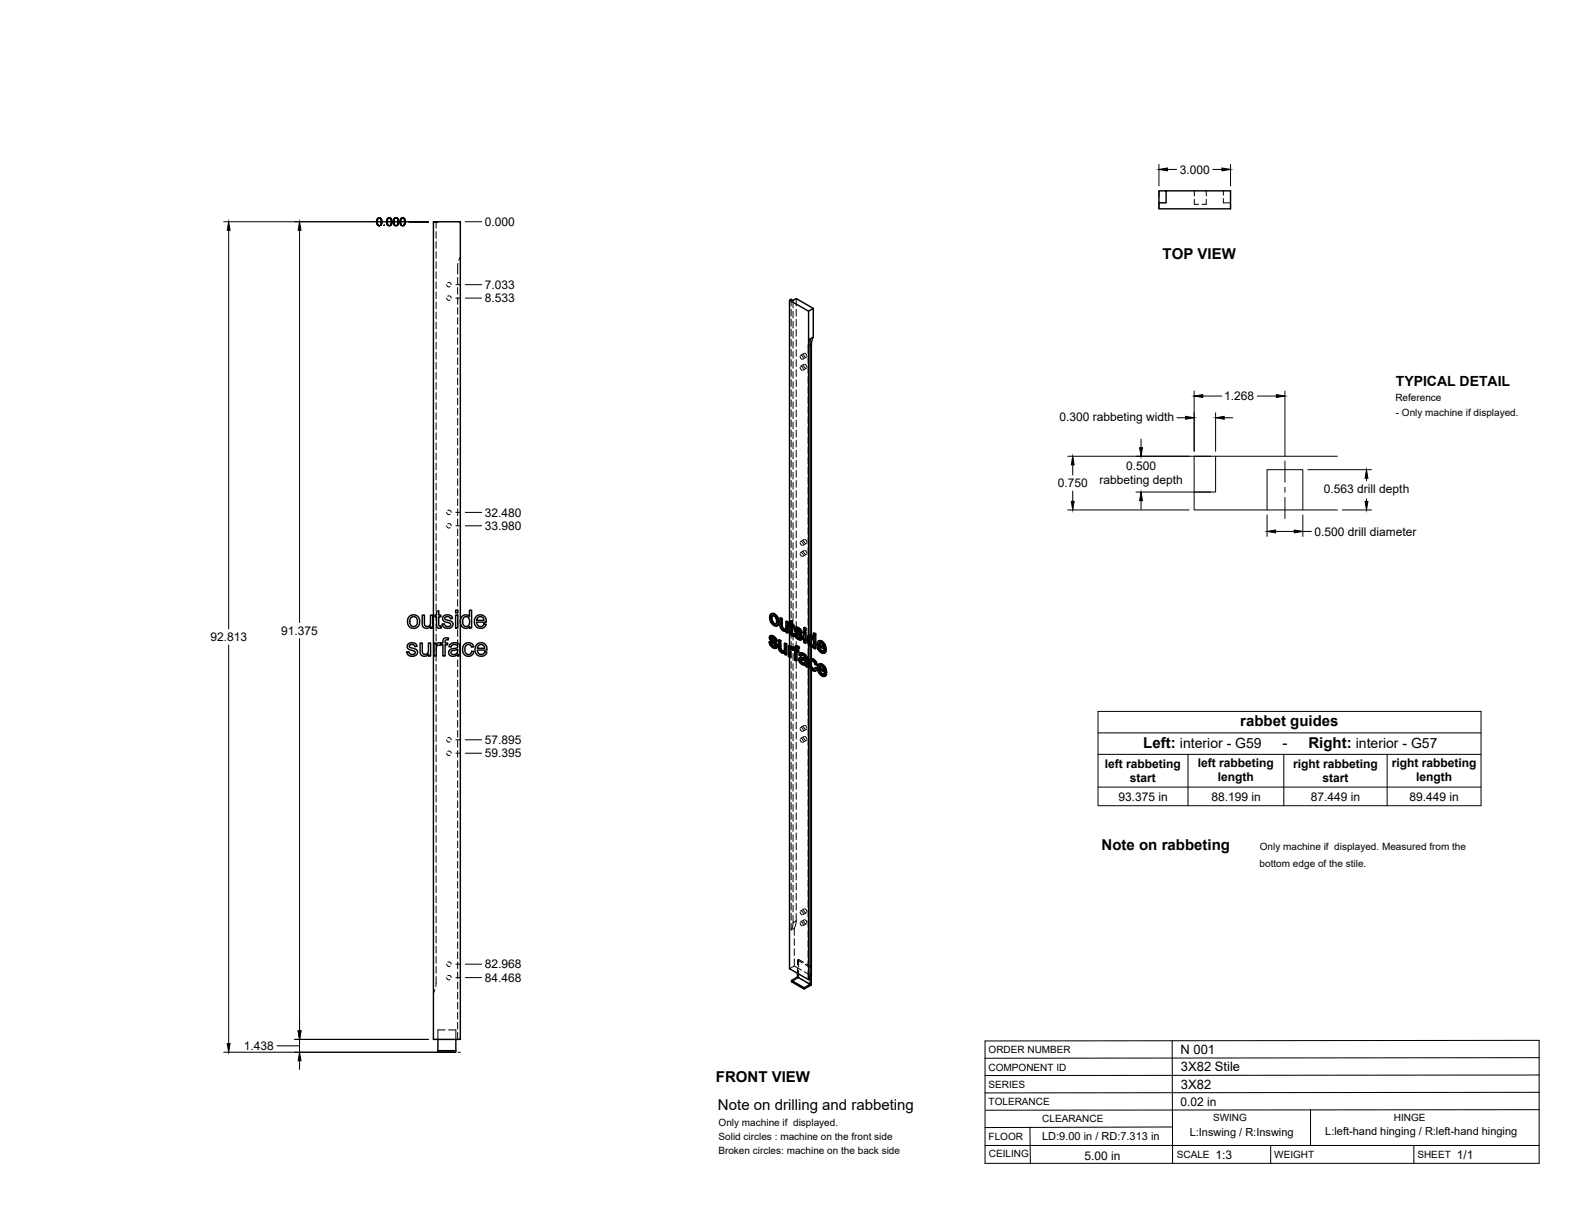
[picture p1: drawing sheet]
<svg xmlns="http://www.w3.org/2000/svg" width="559mm" height="432mm" viewBox="0 0 559 432" stroke-linecap="round" stroke-linejoin="round" font-family="sans-serif">
<!-- layer: Visible -->
<g fill="none" stroke="#000" stroke-width=".51">
<path d="M413.7 67.7h-2.5v4.3h2.5v-4.3h22.9v6.4h-25.4v-2.1M280.1 106.5v114.6M286.9 110.4l1.6-1v10.2l-1.1 .7v104.9M286.9 110.4v115M288.5 109.4l-6-3.5-1.1 .7-.7-.4-.6 .3 6.8 3.9M288.6 119.6l-.5 .9-.2 1.7M287.9 122.2v103.1M145.3 218.7a2.31 2.31 0 0 1 3.6 1.7 2.31 2.31 0 0 1-3.4 2.2l-.1-.1a2.81 2.81 0 0 1-.1-3.8zM145.8 219.2l.9-.4 .7 .2 .5 .5 .2 1.6-.8 1.1h-1l-.8-.7-.1-1.3zM149.8 218.2h.8v2.6a1.15 1.15 0 0 0 1.1 1.5 1.15 1.15 0 0 0 1-1.6v-2.5h.8v4.6h-.7v-.6a1.63 1.63 0 0 1-1.9 .7 1.63 1.63 0 0 1-1.1-1.8zM154.9 217.1l.8-.5v1.6h.7v.6h-.7v3.2l.7 .1 .2 .7-.6 .1a1.04 1.04 0 0 1-1.1-1.4v-2.7h-.6v-.6h.6zM157.4 218.5l.9-.3h1.1a1.33 1.33 0 0 1 1.1 1.2l-.7 .1a.96 .96 0 0 0-1-.8 .96 .96 0 0 0-.9 .9l2.5 1.1a1.57 1.57 0 0 1-.2 1.9 1.57 1.57 0 0 1-1.9 .3l-.7-.3-.5-.6-.2-.5 .8-.2a1.09 1.09 0 0 0 1.1 1 1.09 1.09 0 0 0 1.1-1l-1.9-.7a1.2 1.2 0 0 1-.9-.8 1.2 1.2 0 0 1 .3-1.3z"/>
<path d="M161.6 218.2h.8v4.6h-.8zM161.6 216.5h.8v.9h-.8zM163.9 218.8a1.73 1.73 0 0 1 2.7 0v-2.3h.7v6.3h-.7v-.5a1.9 1.9 0 0 1-2.3 .4 1.9 1.9 0 0 1-1-2.1zM164.5 219.2l.9-.4 .9 .4 .3 1.2-.2 1.2a1.26 1.26 0 0 1-1.6 .6 1.26 1.26 0 0 1-.7-1.6zM168.9 218.8a2.15 2.15 0 0 1 2.6-.4 2.15 2.15 0 0 1 1 2.3h-3.4l.2 .8a1.29 1.29 0 0 0 1.2 .8 1.29 1.29 0 0 0 1.2-.9l.8 .1-.5 .8a2.33 2.33 0 0 1-3.2 0 2.33 2.33 0 0 1-.1-3.2zM169.5 219.1l.6-.3 .9 .1 .4 .3 .3 .9h-2.6zM273.6 217.8l.5-.2 .7 .2zM273.6 217.8l-.6 1.1 .5 1.9 1.3 1.2 .6 .1 .5-.3M273.6 219.4l.3 1.2M274.1 218.4l-.2 .8M274.6 218l.9 .9a1.64 1.64 0 0 1 .9 1.7M274.8 217.8l1.1 1.2"/>
<path d="M275.7 219.1l.4 1.7 .3-.2-.2 1.1M276.7 219.3l.6 .3 .3-.1v2.8M277.3 219.6v2.7h.3l.2 .5M277.6 219.5l-.6-.3-.3 .1 .2 3.3 1 1.2 .6 .2 .4-.2M144.8 228.6l.8-.5h1.3a1.33 1.33 0 0 1 1.1 1.2l-.8 .1a1.02 1.02 0 0 0-1-.7 1.02 1.02 0 0 0-1 .7l2.7 1.3a1.65 1.65 0 0 1-.4 1.9 1.65 1.65 0 0 1-2 .1l-.9-.5-.3-.8 .8-.1a1.1 1.1 0 0 0 1.1 .9 1.1 1.1 0 0 0 1.1-1l-2-.7a1.17 1.17 0 0 1-.5-1.9zM149.1 228.2h.7v2.5a1.15 1.15 0 0 0 1.2 1.5 1.15 1.15 0 0 0 1-1.6v-2.4h.8v4.5h-.7v-.6a1.63 1.63 0 0 1-2 .7 1.63 1.63 0 0 1-1-1.8zM154 228.2h.7v.7a1.12 1.12 0 0 1 1.8-.6l.6-.1v-.5a1.33 1.33 0 0 1 .6-1.3 1.33 1.33 0 0 1 1.5 0l-.2 .7a.71 .71 0 0 0-.7-.1 .71 .71 0 0 0-.4 .7v.5h.9v.6h-.9v3.9h-.8v-3.9h-.6v-.4l-.3 .6-.3-.1a1.07 1.07 0 0 0-1.1 1.4v2.4h-.8zM159.8 228.5l1.8-.5 1.3 .5 .5 4.2h-.8l-.2-.5a1.75 1.75 0 0 1-1.9 .7 1.75 1.75 0 0 1-1.3-1.7l.8-.9 1.5-.3a.7 .7 0 0 0 .8-.7 .7 .7 0 0 0-.9-.6l-1 .2-.3 .7-.8-.1zM160.2 231l1.4-.3a.43 .43 0 0 1 .6-.2 .43 .43 0 0 1 .1 .5 1.2 1.2 0 0 1-1 1.2 1.2 1.2 0 0 1-1.3-.8zM163.3 232.6v-153.9h-9.5v290.1h9.5v-136.1M164.7 228.7a1.96 1.96 0 0 1 3.4 .8l-.8 .1a1.29 1.29 0 0 0-1.7-.8 1.29 1.29 0 0 0-.7 1.8l.2 1 .6 .5a1.16 1.16 0 0 0 1.7-1l.7 .1-.3 .9a2.18 2.18 0 0 1-2.9 .4 2.18 2.18 0 0 1-.7-2.9zM169.1 228.7a2.15 2.15 0 0 1 2.6-.4 2.15 2.15 0 0 1 1.1 2.4h-3.4l.1 .7a1.29 1.29 0 0 0 1.3 .8 1.29 1.29 0 0 0 1.2-.9l.8 .1-.5 .8a2.35 2.35 0 0 1-3.2-.1 2.35 2.35 0 0 1-.1-3.2z"/>
<path d="M169.8 229l.5-.3a1.27 1.27 0 0 1 1.7 1.3h-2.6zM272.9 227.8l.5 .2M273.3 225.6l.7-.1 .4 .2M273.4 228l.3-.1 .2 .7-.2 .2zM273.5 226.5l.5 .4M273.6 226.7l.2 .3 .2-.1 1.4 1.2M273.6 225.5l-.4 .2M273.7 228.8l.6 .5h.7M273.7 225.7h.7l.7 .5M273.7 227.9l-.6-.2-.2 .1 .4 1.2 .7 .7a1.05 1.05 0 0 0 1.4 .2M273.8 227l1.2 1.2 .4-.1 .3 .5M273.8 226.2v.1"/>
<path d="M273.8 226.6v-.3l-.3 .1a1.11 1.11 0 0 1 1.4 1l.5 .2M273.9 220.6l.3-.1 .6 .7-.3 .1zM273.9 228.6l.6 .6M274 225.5l-.9 .2-.1 .8 .3 .8 1.6 1.5-.1 .7M274.2 225.8l.6 .6 .3-.2 .4 .6M274.2 220.5l-.3-1.3-.3 .2v-.3l.2-.5 .4-.2 .8 .5 .5 1.3-.2 1.1-.7 .1M274.3 229.3l.5 .2M274.8 226.4l.5 .6 .2-.2 .2 .7-.3 .1-.1-.6M274.8 221.2l.5 .2M274.9 229.4l-.1 .1M275.1 228.2l.3 .6 .3-.2 .1 .7M275.4 228.8l.2 .6 .2-.1-.1 .5"/>
<path d="M275.6 229.4l-.2 .5 .3-.1-.4 .2M276.1 220.8l-.2 1 .3-.1-.5 .4M276.2 227.1l.6 .3 .3-.1v2.8M276.8 227.4v2.8l.3-.1 .2 .5M276.8 230.2l.2 .5 .3-.1 .4 .4M277 230.7l.4 .4h.8l-.3 .1M277.1 227.3l-.6-.3-.3 .1v2.5l.2 1 .7 .9a.84 .84 0 0 0 1.3 .1M277.3 222.4l.2 .5 .3-.1 .4 .4M277.4 231.1l.5 .1M277.5 222.9l.5 .4h.7M278 223.3l.4 .1M278.3 228.3l.5 .3 .3-.1v3.7l-.3 .2v-3.8"/>
<path d="M278.4 231.6v.5l.4 .3M278.4 231.6l-.2 .1M278.7 223.3l-.3 .1M278.7 223.2l-.3 .2M278.8 220.5l.6 .4 .3-.2v3.8l-.3 .1v-3.7M278.9 223.8v.5l.5 .3M278.9 223.8l-.2 .1M279.1 228.5l-.5-.3-.3 .1v2.5l-.4 .4M279.7 220.7l-.6-.3-.3 .1-.1 2.7M279.7 229.1l.5 .3 .3-.1v.4l.3-.2M280.1 233.1v110.6l6.8 3.9 .5-.3M280.1 221.8v7.2"/>
<path d="M280.2 229.4v.6l.6-.5 .4 .1M280.3 221.1l-.4 .1v.5l.4 .2 .1 2.9 .7 .9h.7l-.1-.6h-.5M280.3 220.5l.9-.3v1.4M280.4 230.5l.1 2.5-.2 .2v-2M280.5 229.3l-.5-.3-.3 .1v3.8l.6 .3M280.6 229.7l.6-.1 .5 .4M280.7 230.3l-.1 .1M280.9 220.4v1.3l.3-.1 .5 .3M280.9 221.7l.6 .3 .2-.1v.5l-.2 .1v-.5M280.9 229.7l.6 .6M280.9 224.8l.6 .1M281 225l.7 .1"/>
<path d="M281.2 220.2l-.9 .3v.9l-.4-.2M281.2 222.4v2.2M281.3 230.8l-.8-.4v.7M281.5 222.5l-.6-.3v2.5l.4 .1M281.5 230.6l.4 .3v3.3l.6 .3M281.5 230.1v.5M281.5 230.3l-.2 .5M281.5 225.2v.6M281.5 230.7l-.2 .1M281.7 230l.2 .1M281.8 224.9l.5 .2M282.2 222.7l.7-.2 .4 .2"/>
<path d="M282.3 229.3h.8l.5 .3M282.3 225.1l.3-.2 .3 .7-.3 .2zM282.4 223.5l.6 .4M282.4 223.8l.3 .2a1.11 1.11 0 0 1 1.3 .8l.2 .3M282.5 230.7l.6 .4 .3-.2v.5l-.3 .2v-.5M282.5 222.5l-.4 .2M282.6 229.1l-.4 .2M282.6 225.8l.5 .5h.8M282.6 222.7h.7l.7 .5M282.6 224.9l-.6-.2-.2 .2 .2 .8 .9 1a1.07 1.07 0 0 0 1.4 .2M282.7 224l1.3 1.3 .2-.2 .4 .5M282.7 223.3h.1"/>
<path d="M282.7 223.6v-.3l-.3 .1a1.09 1.09 0 0 1 1.4 1.1l.6 .2M282.8 231.4v2.9l-.3 .2v-3.3l.6 .4M282.8 230v.6M282.9 229.4l.5 .4 .2-.2-.3 .7 .1-.5M282.9 225.6l.5 .6M282.9 222.5l-.9 .3-.1 .7 .3 .7 1.5 1.5 .2 .5-.2 .3M283.1 222.9l.6 .5 .3-.2 .4 .6M283.1 229.3l-.5-.2-.5 .2-.2 1.1-.4-.3 .2-.1M283.1 226.3l.6 .2M283.3 230.3a.39 .39 0 0 0-.5-.4 .39 .39 0 0 0-.3 .5v.3l.3-.1 .6 .3M283.7 223.4l.5 .6 .2-.2 .2 .7-.2 .2-.2-.7M283.8 233.4l.6-.2 1.2 .5"/>
<path d="M283.8 226.5h-.1M284 234.3l.1 .5 .3-.1 .5 .4M284 225.3l.3 .5 .3-.2 .2 .7M284 234.1v.2l.2-.1 .2 .5M284 233.2l-.4 .2M284.1 234.8l.5 .5h.9M284.2 233.4l1.4 .3M284.2 234l-.2 .1M284.2 231.8l.7 .3 .3-.2 .7 .5M284.2 234l.8 .2a.63 .63 0 0 1 .6 .5 .63 .63 0 0 1-.4 .8M284.3 234l-.1 .2M284.3 225.8l.2 .6 .3-.1-.2 .5"/>
<path d="M284.4 232.4l-.4 .4a.92 .92 0 0 1 1-.3 .92 .92 0 0 1 .6 .9v.3M284.4 233.2l-.8 .2-.2 .8 .5 1.1 1 .6a.61 .61 0 0 1 .9 .5l.6 .3M284.5 226.4l-.2 .5 .3-.1-.4 .3M284.5 231.6l-.7 .2M284.9 232.1l.7 .5 .3-.2 .4 .5M285.1 224.2l.3-.2 .6 .3-.3 .2zM285.1 222.7l.3-.1 .6 .3-.3 .1zM285.1 224.2v3.7l.6 .3M285.1 222.7v.8l.6 .3M285.2 231.9l-.7-.3-.8 .3-.2 .5 .5 .4M285.5 235.3h-.9M285.6 232.6l.4 .5 .3-.2 .1 .5"/>
<path d="M286 224.3v3.8l-.3 .1v-3.7M286 222.9v.7l-.3 .2v-.8M286 233.1l.2 .5 .2-.2 .1 2.6M286.2 233.6v2.6l.3-.2 .1 .6-.2 .1-.2-.5M286.9 228.6v119M286.9 227.1l.2 1.2M287 225.4h1l.5 .4M287.1 226.1l.8 .1 .7 1.1v1.4l-.5 .4-.3-.1M287.1 226.1l-.2 1 .3-.2 .2 1.2v-2.1l-.2 .9M287.1 228.3l.3-.2 .7 .7-.3 .2zM287.2 226.1h-.1M287.3 225.2l-.6 .3"/>
<path d="M287.4 229.3v4.5M287.4 237.1v112.2M287.4 235.5a1.17 1.17 0 0 0 .7 1.3l.5 .5M287.6 233.8l1 .1 .9 .8M287.7 236.7l.7 .7h.6M287.7 225.6l.5 .4h.4M287.9 229.6v4l-.6 .3M287.9 226.2v2.5M287.9 234.5v1.8M287.9 237.6l-.1 111.9-2.5 1.4M287.9 234.4l-.2 .9M288 225.4l-.7-.2-.6 .3-.4 1 .3 1.6 .8 1.2a.76 .76 0 0 0 1.2 .1"/>
<path d="M288.1 228.8l.3 .1M288.4 234l.8 .8 .3-.1 .4 1.1-.2 .2-.5-1.2M288.6 224.7l.5 .3 .3-.1v5.2l-.3 .1v-5.2M288.6 229.4v.5l.5 .3M288.6 229.5l-.2 .1M288.6 233.9l-.7-.3-.3 .2a2.25 2.25 0 0 0-.1 3.3l.9 .9 .9 .1M289.2 237l.5 .4M289.4 224.9l-.5-.3-.3 .1v1.9l-.4-.6M289.7 236l-.6-.2-.5-1.1-.7-.3-.3 .3-.2 .8 .3-.2 .3 1.2M289.7 237.4l.3-.2-.2 .6-.5 .3zM290 237.2l-.5-.4-.3 .2a.49 .49 0 0 1-.3 .5 .49 .49 0 0 1-.5-.1M290.3 227.5h.6a1.83 1.83 0 0 1 1.8 1.1"/>
<path d="M290.4 228.7l1.8 1.1-.7-1.5a.61 .61 0 0 0-.7-.2 .61 .61 0 0 0-.4 .6l.3-.1 1.5 .8M290.4 235.7l.7-.1a1.83 1.83 0 0 1 1.8 1.2M290.6 236.9l1.8 1.1-.6-1.4a.62 .62 0 0 0-.8-.3 .62 .62 0 0 0-.4 .6l.3-.1 1.5 .8M290.7 230.4a1.1 1.1 0 0 0 1.3 .6h.1M290.7 229.4l.3 .8M290.9 228l-.2 .6M290.9 238.5l.6 .8 .8-.1M290.9 237.6l.2 .8M291 236.3l-.1 .5M291.3 227.6l.9 .9a1.68 1.68 0 0 1 .9 1.8M291.4 231.1l.5 .1M291.5 235.8l.9 .9a1.67 1.67 0 0 1 .9 1.8"/>
<path d="M291.5 239.3l.6 .1M291.6 227.5l-.8-.2-.8 .5-.2 1.2 .3 1.1 .7 1.1 1 .6h.6l.7-.8M291.8 235.7l-.9-.2-.7 .5-.2 .8 .2 1.3 .7 1.2 1.1 .7 .7-.1 .6-.7M292 231.1l-.1 .1M292.2 239.3l-.1 .1M292.2 230.8l.6 .4M292.4 228.8l.4 1.7 .3-.2-.3 .2M292.4 239l.6 .4M292.6 237l.4 1.7 .3-.2-.3 .2M292.8 230.6l-2.4-1.4 .3 1.2 .3-.2 .7 .7M293 238.8l-2.4-1.4 .3 1.1 .2-.1 .7 .7M293.1 231l-.7 .7"/>
<path d="M293.1 231l-.6-.4-.6 .6M293.3 239.2l-.7 .7M293.3 239.2l-.6-.4-.6 .6M282.9 345.3v1.3l-2.1 1.3v.4l4.5 2.6v-.4l-4.5-2.6M282.9 346.6l4.5 2.7-2.1 1.2M287.9 346.2l-.5 .3M155.4 368.8v4.6h6.3v-.6h-6.3M161.7 368.8v4"/>
</g>
<!-- layer: Hidden -->
<g fill="none" stroke="#000" stroke-width=".35">
<path d="M154.7 78.7v2.3M423.7 70.7v1.8h1.6M423.7 67.7v1.8M428 70.7v1.8h-1.6M428 67.7v1.8M434 70.4v1.6h2.6M434 67.7v1.5M154.7 82.1v2.4M154.7 85.7v2.4M154.7 89.3v2.4M154.7 92.9v2.4M154.7 96.4v2.4"/>
<path d="M162.4 98.4v2.4M162.5 93.5l-.1 3.7M163.3 91.1l-.5 1.2M154.7 100v2.4M154.7 103.6v2.4M154.7 107.1v2.4M154.7 110.7v2.4M154.7 114.3v2.4M154.7 117.9v2.3M158.5 105.8l.4 .6h.8M158.5 101l.4 .7h.8M158.9 105.1h.8l.4 .7"/>
<path d="M158.9 100.3l.8 .1 .4 .6M162.4 102v2.4M162.4 105.6v2.4M162.4 109.1v2.4M162.4 112.7v2.4M162.4 116.3v2.4M162.4 119.8v2.4M280.7 106.2v2.3M280.7 109.7v2.4M280.7 113.3v2.4M280.7 116.9v2.4M281.4 106.6v2.6"/>
<path d="M281.4 110.4v2.4M281.4 114v2.4M281.4 117.6v2.4M282.5 105.9v2.7M282.5 109.8v2.4M282.5 113.3v2.4M282.5 116.9v2.4M154.7 121.4v2.4M154.7 125v2.4M154.7 128.6v2.4M154.7 132.2v2.3M154.7 135.7v2.4"/>
<path d="M154.7 139.3v2.4M162.4 123.4v2.4M162.4 127v2.4M162.4 130.6v2.3M162.4 134.1v2.4M162.4 137.7v2.4M280.7 120.4v2.4M280.7 124v2.4M280.7 127.6v2.4M280.7 131.1v2.4M280.7 134.7v2.4M280.7 138.3v2.4"/>
<path d="M281.4 121.1v2.4M281.4 124.7v2.4M281.4 128.3v2.4M281.4 131.8v2.4M281.4 135.4v2.4M281.4 139v2.4M282.5 120.5v2.4M282.5 124.1v2.3M282.5 127.6v2.4M282.5 131.2v2.4M282.5 134.8v2.4M282.5 138.3v2.4"/>
<path d="M283.9 130.3l.7 1.1M283.9 126.4l.7 1.1M284.3 130l.5 .3 .2 .7M284.3 126.1l.5 .3 .2 .7M285.1 129.6l.3 .7 .5 .4M285.1 125.7l.3 .7 .5 .4M285.3 129.2l-1.3 .8M285.3 125.3l-1.3 .8M285.5 129.2l.4 .3 .4 .8M285.5 125.3l.4 .3 .4 .8M286.1 130.6l-1.3 .8M286.1 126.7l-1.3 .8"/>
<path d="M286.7 126.5v2.4M286.7 130.1v2.4M286.7 133.6v2.4M286.7 137.2v2.4M287.4 120.3l-.6 1.9-.1 3.1M154.7 142.9v2.3M154.7 146.5v2.3M154.7 150v2.4M154.7 153.6v2.4M154.7 157.2v2.3M162.4 141.3v2.4M162.4 144.9v2.3"/>
<path d="M162.4 148.4v2.4M162.4 152v2.4M162.4 155.6v2.3M162.4 159.2v2.3M280.7 141.9v2.4M280.7 145.4v2.4M280.7 149v2.4M280.7 152.6v2.4M280.7 156.2v2.3M280.7 159.7v2.4M281.4 142.6v2.3M281.4 146.1v2.4"/>
<path d="M281.4 149.7v2.4M281.4 153.3v2.4M281.4 156.9v2.3M282.5 141.9v2.4M282.5 145.5v2.4M282.5 149.1v2.3M282.5 152.6v2.4M282.5 156.2v2.4M282.5 159.8v2.4M286.7 140.8v2.4M286.7 144.4v2.3M286.7 147.9v2.4"/>
<path d="M286.7 151.5v2.4M286.7 155.1v2.4M286.7 158.6v2.4M154.7 160.7v2.4M154.7 164.3v2.4M154.7 167.9v2.4M154.7 171.5v2.3M154.7 175v2.4M154.7 178.6v2.4M162.4 162.7v2.4M162.4 166.3v2.4M162.4 169.9v2.3"/>
<path d="M162.4 173.4v2.4M162.4 177v2.4M280.7 163.3v2.4M280.7 166.9v2.3M280.7 170.5v2.3M280.7 174v2.4M280.7 177.6v2.4M281.4 160.4v2.4M281.4 164v2.4M281.4 167.6v2.4M281.4 171.2v2.3M281.4 174.7v2.4"/>
<path d="M281.4 178.3v2.4M282.5 163.4v2.3M282.5 166.9v2.4M282.5 170.5v2.4M282.5 174.1v2.3M282.5 177.7v2.3M286.7 162.2v2.4M286.7 165.8v2.4M286.7 169.4v2.3M286.7 172.9v2.4M286.7 176.5v2.4M154.7 182.2v2.4"/>
<path d="M154.7 185.7v2.4M154.7 189.3v2.4M154.7 192.9v2.4M154.7 196.4v2.4M158.5 186.6l.4 .6h.8M158.5 181.8l.4 .7h.8M158.9 185.9h.8l.4 .7M158.9 181.1h.8l.4 .7M162.4 180.6v2.4M162.4 184.2v2.3M162.4 187.7v2.4M162.4 191.3v2.4"/>
<path d="M162.4 194.9v2.4M162.4 198.4v2.4M280.7 181.2v2.3M280.7 184.7v2.4M280.7 188.3v2.4M280.7 191.9v2.4M280.7 195.5v2.3M280.7 199v2.4M281.4 181.9v2.4M281.4 185.4v2.4M281.4 189v2.4M281.4 192.6v2.4"/>
<path d="M281.4 196.2v2.3M281.4 199.7v2.4M282.5 181.2v2.4M282.5 184.8v2.4M282.5 188.4v2.3M282.5 191.9v2.4M282.5 195.5v2.4M282.5 199.1v2.4M283.9 196.4l.7 1M283.9 192.5l.7 1M284.3 196l.7 1M284.3 192.1l.7 1"/>
<path d="M285.1 195.7l.3 .7 .5 .3M285.1 191.8l.3 .7 .5 .3M285.3 195.3l-1.3 .7M285.3 191.4l-1.3 .8M285.5 195.3l.4 .2 .4 .8M285.5 191.4l.4 .2 .4 .8M286.1 196.7l-1.3 .7M286.1 192.8l-1.3 .7M286.7 180.1v2.4M286.7 183.7v2.3M286.7 187.2v2.4M286.7 190.8v2.4"/>
<path d="M286.7 194.4v2.3M286.7 198v2.3M154.7 200v2.4M154.7 203.6v2.4M154.7 207.2v2.4M154.7 210.7v2.4M154.7 214.3v2.4M154.7 217.9v2.4M162.4 202v2.4M162.4 205.6v2.4M162.4 209.1v2.4M162.4 212.7v2.4"/>
<path d="M162.4 216.3v2.4M162.4 219.9v2.4M273.3 218.9l.4 1.7-.2 .2M273.8 217.7l-.8 1.4M274.1 218.4l-.2 .1M274.2 218.3l.6 .1-.2 .1M274.8 218.4l.7 .7-.2 .2M275.5 219.1l.3 1.2-.3 .2M277 219.2l.1 2.9-.3 .2M280.7 202.6v2.4M280.7 206.2v2.4M280.7 209.7v2.4"/>
<path d="M280.7 213.3v2.4M280.7 216.9v2.4M281.4 203.3v2.4M281.4 206.9v2.4M281.4 210.4v2.4M281.4 214v2.4M281.4 217.6v2.4M282.5 202.6v2.4M282.5 206.2v2.4M282.5 209.8v2.4M282.5 213.4v2.4M282.5 216.9v2.4"/>
<path d="M286.7 201.5v2.4M286.7 205.1v2.4M286.7 208.7v2.3M286.7 212.2v2.4M286.7 215.8v2.4M286.7 219.4v2.4M154.7 221.4v2.4M154.7 225v2.4M154.7 228.6v2.4M154.7 232.2v2.3M154.7 235.7v2.4M154.7 239.3v2.4"/>
<path d="M162.4 223.4v2.4M162.4 227v2.4M162.4 230.6v2.4M162.4 234.1v2.4M162.4 237.7v2.4M163.3 232.6v.1M273.1 227.7l.5 1.1-.3 .2M273.2 226.1l.2 .6-.3 .1M273.3 225.7l-.3 .6M273.4 226.7l.3 .5-.3 .2M273.5 225.5l-.5 .3M273.6 228.8l.9 .9-.2 .1"/>
<path d="M273.7 227.2l1.4 1.4-.3 .1M273.7 220.6l1.1 1.2-.2 .1M273.8 226.2l.1-.1-.3 .2 .3-.2 .6 .2-.3 .1M274.5 226.3l.5 .4-.3 .1M274.5 229.7l.7 .2-.3 .2M274.8 221.8l.9 .2-.3 .1M275 226.7l.2 .6-.3 .1M275.1 229.3h-.1M275.1 229.3l-.2 .1M275.1 228.6l.2 .4-.3 .2M275.2 227.3l.5 .2M275.3 229l-.2 .3"/>
<path d="M275.5 229.9h-.3M275.5 221.3l-.2 .1M275.8 220.3l-.1 .8-.4 .3M275.9 221.9l-.2 .1M276.5 227v2.9l-.3 .2M276.5 229.9l.2 .6-.3 .1M276.7 230.5l.4 .5-.3 .2M277.1 222.1l.1 .6-.3 .1M277.1 231l.5 .5-.3 .1M277.2 222.7l.4 .5-.3 .2M277.6 223.2l.5 .4-.2 .2M277.6 231.5l.6 .1 .4-.2-.2 .1"/>
<path d="M278.1 223.6l.7 .2 .4-.2-.2 .2M278.2 231.1h.1M278.3 231l-.2 .2M278.5 230.9l-.3 .2M278.6 228.2v2.4l-.4 .4M278.6 231.4v.6l-.2 .1M278.6 232l.5 .2M278.7 223.3h.1M278.9 223.2l-.3 .2M279 223.1l-.3 .2M279.1 220.4v2.4l-.4 .4M279.2 223.6v.6l-.3 .1"/>
<path d="M279.2 224.2l.5 .3M280 231.5v1.2l-.3 .2M280 232.7l.5 .3M280 229v1.3M280.1 221.1v.7M280.1 229v1.5M280.1 231.7v1.4M280.2 221.5l.4 .2-.3 .2M280.2 221v.5l-.3 .2M280.3 221.1l.3 .1M280.5 229.7v.1M280.5 230.4l.7-.2-.3 .2"/>
<path d="M280.6 221.7l.1 3-.3 .2M280.6 220.3v.9l-.3 .2M280.7 230.3l.1-.1-.2 .1M280.7 224.7l.2 .4-.3 .2M280.7 220.5v2.3M280.7 224v2.4M280.7 227.6v2.4M280.7 231.2v2.4M280.7 234.7v2.4M280.7 238.3v2.4M280.7 229.6l-.5 .4M280.9 222.2l.3-.2v.4"/>
<path d="M280.9 225.1l.5 .4-.3 .2M281.2 230.2l.4 .4M281.2 222l.5 .4M281.4 221.1v2.4M281.4 224.7v2.4M281.4 228.3v2.4M281.4 231.9v2.4M281.4 235.4v2.4M281.4 239v2.4M281.4 225.5l.4 .2M281.5 230.3l.2-.1-.1 .4M281.7 230.5l.5 .3-.3 .1"/>
<path d="M281.7 230.2l-.1 .4M281.7 230.1l-.2 .2M281.9 230.1l.3 .2M282 224.7l.5 1.1-.3 .2M282.1 223.1l.2 .6-.3 .1M282.2 230.8v3.2l-.3 .2M282.2 234l.6 .3M282.2 222.7l-.3 .6M282.3 223.7l.3 .5-.3 .2M282.3 229.3l-.1 1-.3 .1M282.4 222.5l-.4 .4M282.4 229.1l-.4 .4"/>
<path d="M282.5 225.8l.9 .9-.3 .2M282.5 220.5v2.4M282.5 224.1v2.4M282.5 227.6v2.4M282.5 234.8v2.4M282.5 238.4v2.3M282.6 223.2l.2-.1-.1 .2M282.6 230h.2M282.6 224.2l1.4 1.4-.3 .1M282.8 231.4v-.3l-.3 .1v2.4M282.8 231.1l.6 .3M282.8 223.1l-.3 .2"/>
<path d="M282.8 223.1l.6 .2-.3 .1M282.9 229.8l.3 .1-.2 .2M283.2 229.9l.3 .2M283.4 223.3l.5 .4-.3 .2M283.4 226.7l.7 .2-.3 .2M283.7 233.8l.2 1-.2 .2M283.7 231.9l.3-.2-.5 .7M283.7 232.2l.6 .4M283.8 233.4l-.4 .6M283.9 223.7l.2 .6-.3 .2M283.9 233.3l-.4 .3M283.9 234.8l.9 .8-.3 .1"/>
<path d="M284 226.3h-.1M284 226.3l-.2 .2M284 225.6l.2 .4-.3 .2M284.1 224.3l.5 .2M284.2 226l-.2 .3M284.3 232.4l.3-.2-.2 .2M284.3 233.9l-.1 .1M284.4 233.8l-.2 .2zM284.4 233.8l-.3 .2M284.4 226.9h-.3M284.5 233.8l1.4 .5-.3 .1M284.6 232.2l.5 .2-.3 .1"/>
<path d="M284.8 235.6l.6 .2-.3 .1M285.1 232.4l.6 .6-.2 .1M285.4 235.8l.6-.1-.3 .2M285.4 226.5v1.3l-.3 .1M285.4 222.6v.7l-.3 .2M285.4 227.8l.6 .3M285.4 224v1.3M285.4 223.3l.6 .3M285.7 235.2l-.3 .2M285.7 233l.2 .6-.3 .1 .3 .1M285.8 235.1l-.3 .2M285.9 234.3v.7l-.4 .2"/>
<path d="M285.9 233.6l-.3 .3M286 235.7l.1 .5-.3 .2M286.1 236.2l.5 .4M286.6 226.6l.2 1.1-.3 .1M286.7 222.9v2.4M286.7 226.5v2.4M286.7 230.1v2.4M286.7 233.7v2.4M286.7 237.2v2.4M286.8 225.6l-.2 1-.3 .1M286.8 227.7l.5 1-.3 .1M286.9 225.4v3.2"/>
<path d="M287 225.3l-.5 .5M287.1 235l.5 1.7-.3 .1M287.3 228.7l.7 .6-.3 .2M287.3 234l-.2 1-.2 .2M287.4 225.9h.6l-.3 .2M287.4 225.2v.7M287.4 228.1v1.2M287.4 233.8v3.3M287.5 225.9l-.3 .2 .2-.2M287.6 236.7l1 1.1-.2 .2M287.6 233.7l-.6 .5M287.9 225.3v.9"/>
<path d="M287.9 228.7v.9M287.9 233.6v.9M287.9 236.3v1.3M287.9 234.4l-.2 .1M288 234.4h.7l-.3 .2M288 229.3l.6 .2 .3-.2-.2 .1M288 225.9l.7 .8-.3 .1M288.6 226l.3 .4M288.6 237.8l.9 .2M288.7 234.4l.4 .5-.3 .1M288.7 228.9h-.3M288.7 226.7l.2 1.2-.3 .2"/>
<path d="M288.9 224.6v1.8l-.3 .2M288.9 229.3v.5l-.3 .1M288.9 229.8l.5 .3M288.9 227.9l-.1 .7-.4 .4M289.1 234.9l.3 .7-.3 .2M289.2 237.3l-.2 .1M289.4 235.6l.5 .2M289.5 236.8l-.6 .7M290.1 228.6l.4 1.7-.3 .1M290.3 236.8l.4 1.7-.3 .1M290.4 229.2l.3-.1v.3M290.5 230.3l1.2 1.1-.3 .2"/>
<path d="M290.5 227.4l-.7 1.4M290.6 237.4l.3-.1v.3M290.7 229.1l2.4 1.4M290.7 238.5l1.1 1.1-.3 .2M290.7 235.6l-.4 1.2-.3 .2M290.9 237.3l2.4 1.4M290.9 228l-.2 .1M291 227.9l.6 .1-.2 .2M291 236.3l.2-.2-.3 .2M291.2 236.1l.6 .1-.3 .2M291.6 228l.7 .8-.3 .1M291.7 231.4l.9 .2-.3 .2"/>
<path d="M291.8 236.2l.7 .8-.3 .1M291.8 239.6l1 .3-.3 .1M292.1 231h.1M292.2 229.4l.3 .2M292.2 231h.1M292.3 228.8l.2 .8-.3 .2M292.4 237.6l.3 .2M292.4 239.2l-.3 .2M292.5 237l.2 .8-.3 .2M292.5 230.6l-.3 .4M292.7 238.8l-.4 .4M292.7 231.6h-.1"/>
<path d="M292.9 239.8l-.1 .1M154.7 242.9v2.4M154.7 246.5v2.3M154.7 250v2.4M154.7 253.6v2.4M154.7 257.2v2.3M162.4 241.3v2.4M162.4 244.9v2.3M162.4 248.4v2.4M162.4 252v2.4M162.4 255.6v2.4M162.4 259.2v2.3"/>
<path d="M280.7 241.9v2.4M280.7 245.5v2.3M280.7 249v2.4M280.7 252.6v2.4M280.7 256.2v2.4M280.7 259.8v2.3M281.4 242.6v2.4M281.4 246.2v2.3M281.4 249.7v2.4M281.4 253.3v2.4M281.4 256.9v2.3M282.5 241.9v2.4"/>
<path d="M282.5 245.5v2.4M282.5 249.1v2.4M282.5 252.7v2.3M282.5 256.2v2.4M282.5 259.8v2.4M283.9 258.5l.7 1M284.3 258.1l.7 1M285.1 257.7l.2 .7 .6 .4M285.3 257.4l-1.3 .7M285.5 257.4l.5 .3 .3 .7M286.1 258.8l-1.3 .7M286.7 240.8v2.4"/>
<path d="M286.7 244.4v2.4M286.7 247.9v2.4M286.7 251.5v2.4M286.7 255.1v2.4M286.7 258.7v2.3M154.7 260.8v2.3M154.7 264.3v2.4M154.7 267.9v2.4M154.7 271.5v2.3M154.7 275v2.4M154.7 278.6v2.4M158.5 267.3l.4 .6h.8"/>
<path d="M158.5 262.5l.4 .7h.8M158.9 266.6l.7-.1 .5 .8M158.9 261.8h.7l.5 .7M162.4 262.7v2.4M162.4 266.3v2.4M162.4 269.9v2.3M162.4 273.5v2.3M162.4 277v2.4M280.7 263.3v2.4M280.7 266.9v2.4M280.7 270.5v2.3M280.7 274v2.4"/>
<path d="M280.7 277.6v2.4M281.4 260.5v2.3M281.4 264v2.4M281.4 267.6v2.4M281.4 271.2v2.3M281.4 274.7v2.4M281.4 278.3v2.4M282.5 263.4v2.3M282.5 267v2.3M282.5 270.5v2.4M282.5 274.1v2.4M282.5 277.7v2.3"/>
<path d="M283.9 262.4l.3 .7 .4 .3M284.3 262l.7 1M285.1 261.6l.2 .7 .6 .4M285.3 261.3l-1.3 .7M285.5 261.3l.5 .3 .3 .7M286.1 262.7l-1.3 .7M286.7 262.2v2.4M286.7 265.8v2.4M286.7 269.4v2.4M286.7 273v2.3M286.7 276.5v2.4M154.7 282.2v2.4"/>
<path d="M154.7 285.8v2.3M154.7 289.3v2.4M154.7 292.9v2.4M154.7 296.5v2.4M162.4 280.6v2.4M162.4 284.2v2.3M162.4 287.7v2.4M162.4 291.3v2.4M162.4 294.9v2.4M162.4 298.5v2.3M280.7 281.2v2.4M280.7 284.8v2.3"/>
<path d="M280.7 288.3v2.4M280.7 291.9v2.4M280.7 295.5v2.4M280.7 299v2.4M281.4 281.9v2.4M281.4 285.5v2.3M281.4 289v2.4M281.4 292.6v2.4M281.4 296.2v2.4M281.4 299.7v2.4M282.5 281.2v2.4M282.5 284.8v2.4"/>
<path d="M282.5 288.4v2.4M282.5 292v2.3M282.5 295.5v2.4M282.5 299.1v2.4M286.7 280.1v2.4M286.7 283.7v2.3M286.7 287.3v2.3M286.7 290.8v2.4M286.7 294.4v2.4M286.7 298v2.3M154.7 300v2.4M154.7 303.6v2.4"/>
<path d="M154.7 307.2v2.4M154.7 310.7v2.4M154.7 314.3v2.4M154.7 317.9v2.4M162.4 302v2.4M162.4 305.6v2.4M162.4 309.2v2.4M162.4 312.7v2.4M162.4 316.3v2.4M162.4 319.9v2.4M280.7 302.6v2.4M280.7 306.2v2.4"/>
<path d="M280.7 309.8v2.3M280.7 313.3v2.4M280.7 316.9v2.4M281.4 303.3v2.4M281.4 306.9v2.4M281.4 310.5v2.3M281.4 314v2.4M281.4 317.6v2.4M282.5 302.7v2.4M282.5 306.2v2.4M282.5 309.8v2.4M282.5 313.4v2.4"/>
<path d="M282.5 316.9v2.4M286.7 301.5v2.4M286.7 305.1v2.4M286.7 308.7v2.4M286.7 312.3v2.3M286.7 315.8v2.4M286.7 319.4v2.4M154.7 321.5v2.4M154.7 325v2.4M154.7 328.6v2.4M154.7 332.2v2.4M154.7 335.7v2.4"/>
<path d="M154.7 339.3v2.4M162.4 323.4v2.4M162.4 327v2.4M162.4 330.6v2.4M162.4 334.2v2.4M162.4 337.7v2.4M280.7 320.5v2.4M280.7 324v2.4M281.4 324.7l-.1 3.3-.6 1.9M281.4 321.2v2.4M281.8 329.3v2.6M281.8 333.1v2.3"/>
<path d="M281.8 336.6v2.4M282.5 324.1l-.1 3.8a2.36 2.36 0 0 1-1.7 2v-2.3M282.5 320.5v2.4M283.9 327.4l.3 .8 .4 .3M283.9 323.6l.3 .7 .4 .3M284.3 327.1l.5 .3 .2 .7M284.3 323.2l.7 1M285.1 326.7l.3 .7 .5 .4M285.1 322.8l.3 .8 .5 .3M285.3 326.4l-1.3 .7M285.3 322.5l-1.3 .7M285.5 326.3l.5 .4 .3 .7"/>
<path d="M285.5 322.5l.5 .3 .3 .7M286.1 327.7l-1.3 .8M286.1 323.9l-1.3 .7M286.7 323v2.4M286.7 326.5v2.4M286.7 330.1v2.4M286.7 333.7v2.4M286.7 337.2v2.4M154.3 351.2l-.5 1.2M154.7 346.5l-.1 3.5M154.7 342.9v2.4M158.5 346.9l.4 .7 .8-.1"/>
<path d="M158.5 342.1l.4 .7h.8M158.9 346.2l.7-.1 .5 .8M158.9 341.4h.7l.5 .7M162.4 341.3v2.4M162.4 344.9v2.4M162.4 348.4v2.4M162.4 352v2.4M162.4 355.6v2.4M162.4 359.2v2.3M281.8 342.8l-1.7 .9M281.8 342.8l2.5 1.4M281.8 340.2v2.6"/>
<path d="M282.9 342.4v-1.8l.4-.2v2.6M282.9 343.6v1.7M282.9 340.6l1.8 1M283.3 346.9l-2.5 1.4M283.3 344.2v2.7M283.3 340.4l1.8 1M283.3 346.9l1.8 1M285.4 344.8l2.5 1.4M285.7 342.2l1.7 1 .4-.2M286.1 342l1.7 1M286.1 348.5l1.7 1M286.7 346.9l.7 .4"/>
<path d="M286.7 340.8v2.4M286.7 344.4v2.5M287.4 346.5l-.7 .4M287.8 343v3.3M157.9 365.4h-2.5v3.4M159.2 365.4h2.5v3.4M162.4 362.7v2.4M162.4 366.3v2.5"/>
</g>
<!-- layer: Reference -->
<g fill="none" stroke="#000" stroke-width=".35">
<path d="M153.8 78.7h1.6zM154.6 78.7h-.8h1.6h-1.6v.8M162.5 78.7h.8v.8M411.2 67.7v2.1M411.2 72v2.1M436.6 67.7v2.1M436.6 72v2.1M161.7 101h1.6M161.7 105.8h1.6M431.3 161.9v12.7h-7.6M474.5 161.9h-50.8v19h50.8M161.7 181.8h1.6"/>
<path d="M161.7 186.6h1.6M449.5 180.9v-14.3h12.7v14.3M161.7 262.5h1.6M161.7 267.3h1.6M161.7 342.1h1.6M161.7 346.9h1.6M153.8 368v.8h.8M162.5 373.4h.8M163.3 368v.8h-.8"/>
</g>
<!-- layer: Visible Narrow -->
<path d="M287.9 122.2l-.5 .2M274.5 227.3l-.2 .2M277.1 229.4l-.3 .1M277.6 221.6l-.3 .1M281.2 224.2l-.3 .2M282.8 230.2l-.3 .2M283.4 224.3l-.3 .2M284.9 233.4l-.3 .2M286.5 234l-.3 .2M286.5 234.9l-.3 .2" fill="none" stroke="#000" stroke-width=".35"/>
<!-- layer: Hidden Narrow -->
<path d="M287.4 122.4l-.7 .4M274.6 228l-.3 .2M276.5 229.3l-.3 .1M277 221.5l-.3 .2M278.6 230.2l-.3 .1M279.1 222.4l-.3 .1M280.6 223.9l-.3 .1M282.2 229.8l-.3 .2M283.5 225l-.3 .2M285 234l-.3 .1M285.9 234.5l-.3 .2M282.5 326.7l-1.1 .7" fill="none" stroke="#000" stroke-width=".35"/>
<!-- layer: Titleblock -->
<path d="M349.5 369.3l196.6-.2v43.7h-196.6zM415.9 369.3l.1 43.5M546.1 375.3l-196.6 .2M365.4 399.9l.2 12.9M416 399.9l-66.5 .2M465 393.7v12.7M546.1 393.7l-196.3 .2M546.1 387.6l-196.6 .2M546.1 381.4l-196.6 .2M349.5 406.4h196.6M450.8 406.4v6.4M501.6 406.4v6.4" fill="none" stroke="#000" stroke-width=".36"/>
<!-- layer: FD_Dimensions -->
<g fill="none" stroke="#000" stroke-width=".35">
<path d="M411.2 58.3v7.7M436.6 58.3v7.7M79.4 78.7h72.6M165.1 78.7h5.8M414.2 60.1h3.3M430.3 60.1h3.2M81.1 81.7v141.5M106.3 81.7v139.2M165.1 101h5.8M165.1 105.8h5.8M423.7 138.7v21.4M455.9 138.7v23.1"/>
<path d="M404.8 155.8v3M417.6 148.2h3M426.7 140.5h6.8M431.3 146.5v13.6M434.3 148.2h3.1M446 140.5h6.8M378.8 161.9h50.7M380.6 164.9v3.7M380.6 174.2v3.7M403.1 174.6h26.4M404.8 177.6v3.1M464 166.6h22.6"/>
<path d="M484.8 169.7v.9M484.8 177v.9M165.1 181.8h5.8M165.1 186.6h5.8M378.8 180.9h43.1M449.5 182.7v7.6M452.6 188.6h6.6M462.2 182.7v7.6M462.2 188.6h3.1M476.2 180.9h10.4M81.1 228.8v141.5M106.3 226.6v139.1"/>
<path d="M165.1 262.5h5.8M165.1 267.3h5.8M165.1 342.1h5.8M165.1 346.9h5.8M79.4 373.3h81.3M98.2 371.1h8.1M104.5 368.8h47.5M106.3 368.8v4.5M106.3 376.4v3"/>
</g>
<g fill="#000" stroke="#000" stroke-width=".35">
<path d="M411.2 60.1l3-.5v1zM433.5 59.6l3.1 .5-3.1 .5zM81.1 78.7l.5 3h-1zM106.3 78.7l.5 3h-1zM404.3 158.8h1l-.5 3.1zM420.6 147.7l3.1 .5-3.1 .5zM423.7 140.5l3-.5v1zM431.3 148.2l3-.5v1zM452.8 140l3.1 .5-3.1 .5zM380.6 161.9l.5 3h-1zM380.1 177.9h1l-.5 3zM404.8 174.6l.5 3h-1z"/>
<path d="M484.3 177.9h1l-.5 3zM484.8 166.6l.5 3.1h-1zM449.5 188.6l3.1-.6v1.1zM459.2 188l3 .6-3 .5zM80.6 370.3h1l-.5 3zM105.8 365.7h1l-.5 3.1zM106.3 373.3l.5 3.1h-1z"/>
</g>
<!-- layer: Smart Centers -->
<path d="M455.9 163.6v7.5M455.9 172.9v1.8M455.9 176.5v7.5" fill="none" stroke="#000" stroke-width=".35"/>
<!-- layer: Custom Tables -->
<path d="M389.6 252.4h135.9v33.5h-135.9zM389.6 260h135.9M389.6 267.7h135.9M389.6 279.3h135.9M421.5 267.7v18.2M455.5 267.7v18.2M492.1 267.7v18.2" fill="none" stroke="#000" stroke-width=".35"/>
<g font-size="5.3">
<text x="412.5" y="92">TOP VIEW</text>
<text x="440" y="257.6">rabbet guides</text>
<text x="405.6" y="265.2">Left: interior - G59</text>
<text x="455" y="265.2">-</text>
<text x="464.2" y="265.2">Right: interior - G57</text>
<text x="390.9" y="301.7">Note on rabbeting</text>
<text x="254" y="383.9">FRONT VIEW</text>
<text x="254.7" y="393.8">Note on drilling and rabbeting</text>
</g>
<text font-size="5" x="495.2" y="136.9">TYPICAL DETAIL</text>
<g font-size="4.6">
<text x="418.8" y="373.8">N 001</text>
<text x="419" y="380.2">3X82 Stile</text>
<text x="419" y="386.2">3X82</text>
</g>
<g font-size="4.3">
<text x="418.6" y="61.6">3.000</text>
<text x="133.4" y="80.2">0.000</text>
<text x="172" y="80.2">0.000</text>
<text x="172" y="102.5">7.033</text>
<text x="172" y="107.3">8.533</text>
<text x="434.3" y="142">1.268</text>
<text x="375.9" y="149.3">0.300 rabbeting width</text>
<text x="399.5" y="166.8">0.500</text>
<text x="375.3" y="172.9">0.750</text>
<text x="390" y="171.9">rabbeting depth</text>
<text x="469.7" y="174.9">0.563 drill depth</text>
<text x="172" y="183.3">32.480</text>
<text x="172" y="188.1">33.980</text>
<text x="466.4" y="190">0.500 drill diameter</text>
<text x="74.6" y="227.5">92.813</text>
<text x="99.8" y="225.2">91.375</text>
<text x="172" y="264">57.895</text>
<text x="172" y="268.8">59.395</text>
<text x="392" y="272.4">left rabbeting</text>
<text x="425" y="272">left rabbeting</text>
<text x="458.8" y="272.4">right rabbeting</text>
<text x="493.8" y="272">right rabbeting</text>
<text x="400.9" y="277.5">start</text>
<text x="432.1" y="277.1">length</text>
<text x="469.2" y="277.5">start</text>
<text x="502.4" y="277.1">length</text>
<text x="396.8" y="284.1">93.375 in</text>
<text x="429.8" y="284.1">88.199 in</text>
<text x="465.1" y="284.1">87.449 in</text>
<text x="500.1" y="284.1">89.449 in</text>
<text x="172" y="343.6">82.968</text>
<text x="172" y="348.3">84.468</text>
<text x="86.5" y="372.6">1.438</text>
<text x="418.8" y="392.4">0.02 in</text>
<text x="384.8" y="411.6">5.00 in</text>
<text x="431.3" y="411.1">1:3</text>
<text x="516.9" y="411.1">1/1</text>
</g>
<g font-size="3.9">
<text x="369.8" y="404.5">LD:9.00 in / RD:7.313 in</text>
<text x="422.1" y="403.1">L:Inswing / R:Inswing</text>
<text x="470.2" y="402.8">L:left-hand hinging / R:left-hand hinging</text>
</g>
<g font-size="3.5">
<text x="495.1" y="142.4">Reference</text>
<text x="495.2" y="147.5">- Only machine if displayed.</text>
<text x="447" y="301.7">Only machine if displayed. Measured from the</text>
<text x="446.9" y="307.7">bottom edge of the stile.</text>
<text x="350.8" y="373.6">ORDER NUMBER</text>
<text x="350.8" y="379.9">COMPONENT ID</text>
<text x="350.8" y="386.1">SERIES</text>
<text x="350.8" y="392.2">TOLERANCE</text>
<text x="255" y="399.4">Only machine if displayed.</text>
<text x="369.8" y="398.1">CLEARANCE</text>
<text x="430.4" y="397.8">SWING</text>
<text x="494.5" y="397.6">HINGE</text>
<text x="255" y="404.5">Solid circles : machine on the front side</text>
<text x="350.8" y="404.5">FLOOR</text>
<text x="254.9" y="409.6">Broken circles: machine on the back side</text>
<text x="350.8" y="410.5">CEILING</text>
<text x="417.5" y="410.9">SCALE</text>
<text x="452.1" y="410.9">WEIGHT</text>
<text x="502.9" y="410.9">SHEET</text>
</g>
</svg>
